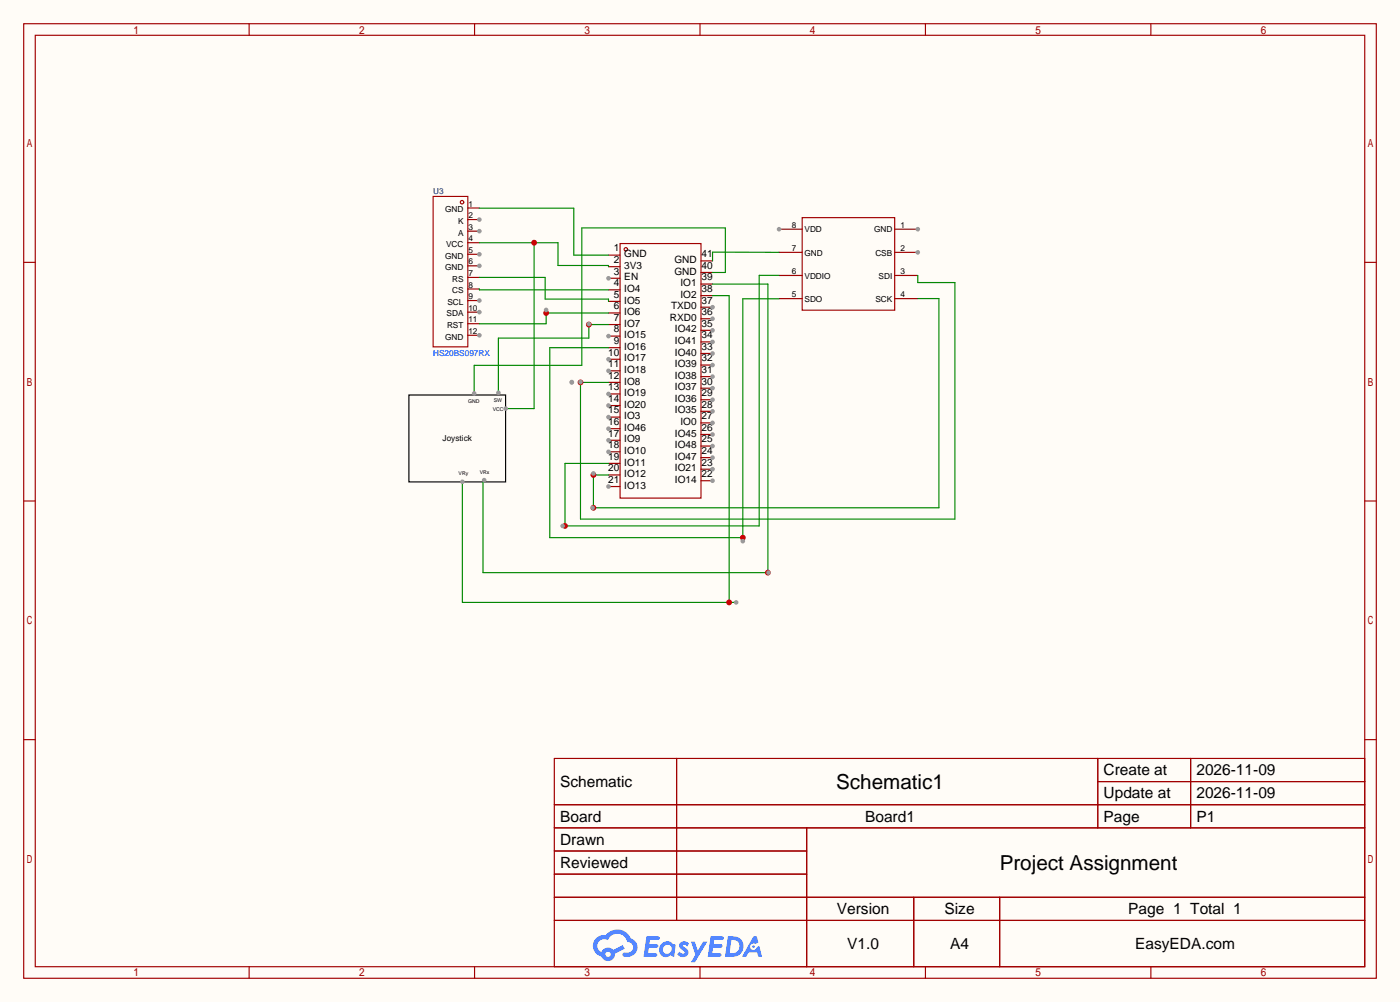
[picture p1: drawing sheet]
<svg xmlns="http://www.w3.org/2000/svg" width="308mm" height="220mm" viewBox="0 0 308 220" stroke-linecap="round" stroke-linejoin="round" font-family="sans-serif">
<path d="M0 0h307.6v220h-307.6z" fill="#fffcf7"/>
<g fill="none" stroke="#a10000" stroke-width=".25">
<path d="M5.2 5.2h297.2v209.6h-297.2zM7.7 7.7h292.1v204.5h-292.1zM54.7 5.2v2.5M104.3 5.2v2.5M153.8 5.2v2.5M203.3 5.2v2.5M252.9 5.2v2.5M5.2 57.6h2.5M299.8 57.6h2.6M5.2 110h2.5M299.8 110h2.6M5.2 162.4h2.5"/>
<path d="M121.8 166.5h178v45.7h-178zM121.8 176.7h178M148.7 166.5v35.6M241.2 166.5v15.2M241.2 171.6h58.6M261.6 166.5v15.2M299.8 162.4h2.6M121.8 181.7h178M121.8 186.8h55.4M121.8 197h178M121.8 191.9h55.4M177.2 181.7v30.5"/>
<path d="M200.8 197v15.2M219.6 197v15.2M54.7 212.2v2.6M104.3 212.2v2.6M121.8 202.1h178M153.8 212.2v2.6M203.3 212.2v2.6M252.9 212.2v2.6"/>
</g>
<g fill="#5487ff">
<path d="M149.5 206.9a1.3 1.3 0 0 1 1.9 .3l-.4 .6a.54 .54 0 0 0-1-.2l.2 .2a1.28 1.28 0 0 1 .8 2 1.53 1.53 0 0 1-2.2-.3l.5-.6 .8 .5a.31 .31 0 0 0 .3-.3 .31 .31 0 0 0-.2-.4 1.12 1.12 0 0 1-.7-1.8z"/>
<path d="M151.8 206.7h.8l.7 2 1.2-2h.9l-2.7 4.5h-.9l1-1.6z"/>
<path d="M142 205.5h2.3a.46 .46 0 0 1 .5 .1 .46 .46 0 0 1 .1 .5l-.3 .2h-1.8l-.1 1h1.6a.4 .4 0 0 1 .3 .4 .4 .4 0 0 1-.4 .4h-1.6l-.2 1.2 1.4-.1a.46 .46 0 0 1 .5 .1 .46 .46 0 0 1 .1 .5l-.4 .2h-2.6z"/>
<path d="M156.1 205.5h2.3a.47 .47 0 0 1 .5 .1 .47 .47 0 0 1 .1 .5l-.3 .2h-1.8l-.1 1h1.6a.4 .4 0 0 1 .4 .4 .4 .4 0 0 1-.5 .4h-1.6l-.2 1.1h1.4a.46 .46 0 0 1 .5 .1 .46 .46 0 0 1 .1 .5l-.4 .2h-2.6z"/>
<path d="M165.5 205.6h.8l.3 1.3-.6 .3a.75 .75 0 0 0-1.1 .3 .75 .75 0 0 0 .5 1.1 .75 .75 0 0 0 .9-.7l.5-.3 .6 2.4h-.8l-.3-.9h-1.8l-.5 .9h-1z"/>
<path d="M159.9 205.6l-.6 4.4h1.4a2.27 2.27 0 0 0 2.7-2.3 2.27 2.27 0 0 0-2.7-2.1zM160.7 206.3a1.5 1.5 0 0 1 1.8 1.6 1.5 1.5 0 0 1-1.9 1.3h-.3z"/>
<path d="M145.4 207.2a1.6 1.6 0 0 0-.4 2.3 1.6 1.6 0 0 0 2.3 .2l.8 .3 .3-2.4-.1-.3-.5-.1a1.58 1.58 0 0 0-2.4 0zM146 207.7a.98 .98 0 0 1 1.6 .4 .98 .98 0 0 1-1.1 1.3 .94 .94 0 0 1-.9-.7 .94 .94 0 0 1 .4-1z"/>
<path d="M131 206a2.37 2.37 0 0 0 1.1 4 1.54 1.54 0 0 0 1.8 1 1.54 1.54 0 0 0 1.2-1.6l2.2-1.1-.5-.8-2.1 1a1.57 1.57 0 0 0-2.6 .5 1.5 1.5 0 0 1-.7-2.1 1.5 1.5 0 0 1 2.2-.5 2.23 2.23 0 0 1 2.3-1.4 2.23 2.23 0 0 1 2 1.8 1.16 1.16 0 0 1 1.2 1.1 1.16 1.16 0 0 1-1.1 1.2h-.7a.47 .47 0 0 0-.5 .4 .47 .47 0 0 0 .4 .5 2.17 2.17 0 0 0 2.5-.9 2.17 2.17 0 0 0-.4-2.7l-.7-.4a3.2 3.2 0 0 0-5.5-.7l-1.1 .1zM133 209.5a.6 .6 0 0 1 1.2 0 .6 .6 0 0 1-1.2 0z"/>
<circle cx="165.6" cy="207.8" r=".28"/>
</g>
<g fill="none" stroke="#a10000" stroke-width=".25">
<path d="M136.2 53.5h17.8v55.8h-17.8z"/>
<circle cx="137.5" cy="54.7" r=".38"/>
</g>
<path d="M133.7 56h2.5M133.7 58.5h2.5M133.7 61.1h2.5" fill="none" stroke="#870000" stroke-width=".25"/>
<circle cx="133.7" cy="61.1" r=".51" fill="#999"/>
<path d="M133.7 63.6h2.5M133.7 66.2h2.5M133.7 68.7h2.5M133.7 71.2h2.5M133.7 73.8h2.5" fill="none" stroke="#870000" stroke-width=".25"/>
<circle cx="133.7" cy="73.8" r=".51" fill="#999"/>
<path d="M133.7 76.3h2.5M133.7 78.9h2.5" fill="none" stroke="#870000" stroke-width=".25"/>
<circle cx="133.7" cy="78.9" r=".51" fill="#999"/>
<path d="M133.7 81.4h2.5" fill="none" stroke="#870000" stroke-width=".25"/>
<circle cx="133.7" cy="81.4" r=".51" fill="#999"/>
<path d="M133.7 83.9h2.5M133.7 86.5h2.5" fill="none" stroke="#870000" stroke-width=".25"/>
<circle cx="133.7" cy="86.5" r=".51" fill="#999"/>
<path d="M133.7 89h2.5" fill="none" stroke="#870000" stroke-width=".25"/>
<circle cx="133.7" cy="89" r=".51" fill="#999"/>
<path d="M133.7 91.6h2.5" fill="none" stroke="#870000" stroke-width=".25"/>
<circle cx="133.7" cy="91.6" r=".51" fill="#999"/>
<path d="M133.7 94.1h2.5" fill="none" stroke="#870000" stroke-width=".25"/>
<circle cx="133.7" cy="94.1" r=".51" fill="#999"/>
<path d="M133.7 96.6h2.5" fill="none" stroke="#870000" stroke-width=".25"/>
<circle cx="133.7" cy="96.6" r=".51" fill="#999"/>
<path d="M133.7 99.2h2.5" fill="none" stroke="#870000" stroke-width=".25"/>
<circle cx="133.7" cy="99.2" r=".51" fill="#999"/>
<path d="M133.7 101.7h2.5M133.7 104.3h2.5M133.7 106.8h2.5" fill="none" stroke="#870000" stroke-width=".25"/>
<circle cx="133.7" cy="106.8" r=".51" fill="#999"/>
<path d="M154 105.5h2.6" fill="none" stroke="#870000" stroke-width=".25"/>
<circle cx="156.6" cy="105.5" r=".51" fill="#999"/>
<path d="M154 103h2.6" fill="none" stroke="#870000" stroke-width=".25"/>
<circle cx="156.6" cy="103" r=".51" fill="#999"/>
<path d="M154 100.5h2.6" fill="none" stroke="#870000" stroke-width=".25"/>
<circle cx="156.6" cy="100.5" r=".51" fill="#999"/>
<path d="M154 97.9h2.6" fill="none" stroke="#870000" stroke-width=".25"/>
<circle cx="156.6" cy="97.9" r=".51" fill="#999"/>
<path d="M154 95.4h2.6" fill="none" stroke="#870000" stroke-width=".25"/>
<circle cx="156.6" cy="95.4" r=".51" fill="#999"/>
<path d="M154 92.8h2.6" fill="none" stroke="#870000" stroke-width=".25"/>
<circle cx="156.6" cy="92.8" r=".51" fill="#999"/>
<path d="M154 90.3h2.6" fill="none" stroke="#870000" stroke-width=".25"/>
<circle cx="156.6" cy="90.3" r=".51" fill="#999"/>
<path d="M154 87.8h2.6" fill="none" stroke="#870000" stroke-width=".25"/>
<circle cx="156.6" cy="87.8" r=".51" fill="#999"/>
<path d="M154 85.2h2.6" fill="none" stroke="#870000" stroke-width=".25"/>
<circle cx="156.6" cy="85.2" r=".51" fill="#999"/>
<path d="M154 82.7h2.6" fill="none" stroke="#870000" stroke-width=".25"/>
<circle cx="156.6" cy="82.7" r=".51" fill="#999"/>
<path d="M154 80.1h2.6" fill="none" stroke="#870000" stroke-width=".25"/>
<circle cx="156.6" cy="80.1" r=".51" fill="#999"/>
<path d="M154 77.6h2.6" fill="none" stroke="#870000" stroke-width=".25"/>
<circle cx="156.6" cy="77.6" r=".51" fill="#999"/>
<path d="M154 75.1h2.6" fill="none" stroke="#870000" stroke-width=".25"/>
<circle cx="156.6" cy="75.1" r=".51" fill="#999"/>
<path d="M154 72.5h2.6" fill="none" stroke="#870000" stroke-width=".25"/>
<circle cx="156.6" cy="72.5" r=".51" fill="#999"/>
<path d="M154 70h2.6" fill="none" stroke="#870000" stroke-width=".25"/>
<circle cx="156.6" cy="70" r=".51" fill="#999"/>
<path d="M154 67.4h2.6" fill="none" stroke="#870000" stroke-width=".25"/>
<circle cx="156.6" cy="67.4" r=".51" fill="#999"/>
<path d="M154 59.8h2.6M154 57.3h2.6M196.6 50.3h5M154 64.9h2.6M154 62.4h2.6" fill="none" stroke="#870000" stroke-width=".25"/>
<path d="M176.2 47.8h20.4v20.3h-20.4z" fill="none" stroke="#a10000" stroke-width=".25"/>
<circle cx="201.6" cy="50.3" r=".51" fill="#999"/>
<path d="M196.6 55.4h5" fill="none" stroke="#870000" stroke-width=".25"/>
<circle cx="201.6" cy="55.4" r=".51" fill="#999"/>
<path d="M171.2 55.4h5M171.2 50.3h5M171.2 60.5h5M171.2 65.6h5M196.6 60.5h5M196.6 65.6h5" fill="none" stroke="#870000" stroke-width=".25"/>
<circle cx="171.2" cy="50.3" r=".51" fill="#999"/>
<g fill="none" stroke="#a10000" stroke-width=".25">
<path d="M95.2 43.1h7.6v33h-7.6z"/>
<circle cx="101.5" cy="44.4" r=".38"/>
</g>
<path d="M102.8 45.7h2.5M102.8 48.2h2.5" fill="none" stroke="#870000" stroke-width=".25"/>
<circle cx="105.3" cy="48.2" r=".51" fill="#999"/>
<path d="M102.8 50.7h2.5" fill="none" stroke="#870000" stroke-width=".25"/>
<circle cx="105.3" cy="50.7" r=".51" fill="#999"/>
<path d="M102.8 53.3h2.5M102.8 55.8h2.5" fill="none" stroke="#870000" stroke-width=".25"/>
<circle cx="105.3" cy="55.8" r=".51" fill="#999"/>
<path d="M102.8 58.4h2.5" fill="none" stroke="#870000" stroke-width=".25"/>
<circle cx="105.3" cy="58.4" r=".51" fill="#999"/>
<path d="M102.8 60.9h2.5M102.8 63.4h2.5M102.8 66h2.5" fill="none" stroke="#870000" stroke-width=".25"/>
<circle cx="105.3" cy="66" r=".51" fill="#999"/>
<path d="M102.8 68.5h2.5" fill="none" stroke="#870000" stroke-width=".25"/>
<circle cx="105.3" cy="68.5" r=".51" fill="#999"/>
<path d="M102.8 71.1h2.5M102.8 73.6h2.5" fill="none" stroke="#870000" stroke-width=".25"/>
<circle cx="105.3" cy="73.6" r=".51" fill="#999"/>
<path d="M89.8 86.7h21.3v19.1h-21.3z" fill="none" stroke="#000" stroke-width=".25"/>
<path d="M105.3 45.7h20.8v10.3h7.6M105.3 53.3h17.3v5h11.1v.2M117.4 53.3v36.4h-6.3M105.3 63.4v.2h28.4" fill="none" stroke="#008700" stroke-width=".25"/>
<circle cx="117.4" cy="53.3" r=".63" fill="#c00"/>
<circle cx="111.1" cy="89.7" r=".51" fill="#999"/>
<path d="M105.3 60.9h14.5v4.8h13.9v.5M120 68v3.1h-14.7M120 68.7h13.7" fill="none" stroke="#008700" stroke-width=".25"/>
<circle cx="120" cy="68.7" r=".63" fill="#c00"/>
<circle cx="120" cy="68" r=".51" fill="#999"/>
<path d="M171.2 55.4h-14.6v1.9M125.6 83.9h.1" fill="none" stroke="#008700" stroke-width=".25"/>
<circle cx="125.6" cy="83.9" r=".51" fill="#999"/>
<path d="M201.6 60.5v1.5h8.2v52h-82.3v-30.1M127.5 83.9h6.2" fill="none" stroke="#008700" stroke-width=".25"/>
<circle cx="127.5" cy="83.9" r=".64" fill="#c00"/>
<circle cx="127.5" cy="83.9" r=".51" fill="#999"/>
<path d="M201.6 65.5h4.7v46h-76.1M130.4 103.9v7.6M130.4 104.3h3.3" fill="none" stroke="#008700" stroke-width=".25"/>
<g fill="#c00">
<circle cx="130.4" cy="111.5" r=".63"/>
<circle cx="130.4" cy="104.3" r=".63"/>
</g>
<g fill="#999">
<circle cx="130.2" cy="111.5" r=".51"/>
<circle cx="130.4" cy="103.9" r=".51"/>
</g>
<path d="M133.7 76.3h-12.9v41.7h42.4M171.2 65.6h-8v53.2" fill="none" stroke="#008700" stroke-width=".25"/>
<circle cx="163.2" cy="118" r=".63" fill="#c00"/>
<circle cx="163.2" cy="118.8" r=".51" fill="#999"/>
<path d="M171.2 60.4h-4.4v55.1h-43.2M133.7 101.7h-9.6v13.8" fill="none" stroke="#008700" stroke-width=".25"/>
<circle cx="124.1" cy="115.5" r=".64" fill="#c00"/>
<circle cx="123.6" cy="115.5" r=".51" fill="#999"/>
<path d="M156.6 62.4h12.1v63.3M106.4 105.4h-.3v20.3h62.7" fill="none" stroke="#008700" stroke-width=".25"/>
<circle cx="168.7" cy="125.7" r=".63" fill="#c00"/>
<g fill="#999">
<circle cx="106.4" cy="105.4" r=".51"/>
<circle cx="168.8" cy="125.7" r=".51"/>
</g>
<path d="M156.6 64.9h3.6v67.3M101.6 105.8v26.4h60.1" fill="none" stroke="#008700" stroke-width=".25"/>
<circle cx="160.2" cy="132.2" r=".63" fill="#c00"/>
<g fill="#999">
<circle cx="161.7" cy="132.2" r=".51"/>
<circle cx="101.6" cy="105.8" r=".51"/>
</g>
<path d="M129.4 71.1v3.1h-19.9v12M129.4 71.2h4.3" fill="none" stroke="#008700" stroke-width=".25"/>
<circle cx="129.4" cy="71.2" r=".63" fill="#c00"/>
<g fill="#999">
<circle cx="129.4" cy="71.1" r=".51"/>
<circle cx="109.5" cy="86.2" r=".51"/>
</g>
<path d="M156.6 59.8h2.8v-9.8h-31.6v30.2h-23.6v6.2" fill="none" stroke="#008700" stroke-width=".25"/>
<circle cx="104.2" cy="86.4" r=".51" fill="#999"/>
<g font-size="4.5">
<text x="183.7" y="173.3">Schematic1</text>
<text x="219.6" y="191.1">Project Assignment</text>
</g>
<g font-size="3.4">
<text x="123.1" y="172.7">Schematic</text>
<text x="242.5" y="170.2">Create at</text>
<text x="262.9" y="170.2">2026-11-09</text>
<text x="242.5" y="175.3">Update at</text>
<text x="262.9" y="175.3">2026-11-09</text>
<text x="123.1" y="180.4">Board</text>
<text x="123.1" y="185.4">Drawn</text>
<text x="190.1" y="180.4">Board1</text>
<text x="242.5" y="180.4">Page</text>
<text x="262.9" y="180.4">P1</text>
<text x="123.1" y="190.5">Reviewed</text>
<text x="183.9" y="200.7">Version</text>
<text x="207.5" y="200.7">Size</text>
<text x="247.9" y="200.7">Page 1 Total 1</text>
<text x="186.1" y="208.3">V1.0</text>
<text x="208.8" y="208.3">A4</text>
<text x="249.4" y="208.3">EasyEDA.com</text>
</g>
<g font-size="2.2">
<text x="134.9" y="55.2">1</text>
<text x="134.9" y="57.7">2</text>
<text x="137.2" y="56.5">GND</text>
<text x="137.2" y="59">3V3</text>
<text x="148.2" y="57.7">GND</text>
<text x="154.1" y="59">40</text>
<text x="154.1" y="56.5">41</text>
<text x="134.9" y="60.3">3</text>
<text x="134.9" y="62.8">4</text>
<text x="134.9" y="65.4">5</text>
<text x="137.2" y="61.6">EN</text>
<text x="137.2" y="64.1">IO4</text>
<text x="148.2" y="60.3">GND</text>
<text x="149.5" y="65.4">IO2</text>
<text x="149.5" y="62.8">IO1</text>
<text x="154.1" y="64.1">38</text>
<text x="154.1" y="61.6">39</text>
<text x="134.9" y="67.9">6</text>
<text x="134.9" y="70.4">7</text>
<text x="137.2" y="66.6">IO5</text>
<text x="137.2" y="69.2">IO6</text>
<text x="137.2" y="71.7">IO7</text>
<text x="147.2" y="70.4">RXD0</text>
<text x="147.4" y="67.9">TXD0</text>
<text x="154.1" y="71.7">35</text>
<text x="154.1" y="69.2">36</text>
<text x="154.1" y="66.6">37</text>
<text x="134.9" y="73">8</text>
<text x="134.9" y="75.5">9</text>
<text x="137.2" y="74.3">IO15</text>
<text x="137.2" y="76.8">IO16</text>
<text x="148.3" y="75.5">IO41</text>
<text x="148.3" y="73">IO42</text>
<text x="154.1" y="76.8">33</text>
<text x="154.1" y="74.3">34</text>
<text x="133.7" y="78.1">10</text>
<text x="133.7" y="80.6">11</text>
<text x="133.7" y="83.1">12</text>
<text x="137.2" y="79.3">IO17</text>
<text x="137.2" y="81.9">IO18</text>
<text x="148.3" y="83.1">IO38</text>
<text x="148.3" y="80.6">IO39</text>
<text x="148.3" y="78.1">IO40</text>
<text x="154.1" y="81.9">31</text>
<text x="154.1" y="79.3">32</text>
<text x="133.7" y="85.7">13</text>
<text x="133.7" y="88.2">14</text>
<text x="137.2" y="84.4">IO8</text>
<text x="137.2" y="87">IO19</text>
<text x="137.2" y="89.5">IO20</text>
<text x="148.3" y="88.2">IO36</text>
<text x="148.3" y="85.7">IO37</text>
<text x="154.1" y="89.5">28</text>
<text x="154.1" y="87">29</text>
<text x="154.1" y="84.4">30</text>
<text x="133.7" y="90.8">15</text>
<text x="133.7" y="93.3">16</text>
<text x="133.7" y="95.8">17</text>
<text x="137.2" y="92">IO3</text>
<text x="137.2" y="94.6">IO46</text>
<text x="148.3" y="95.8">IO45</text>
<text x="148.3" y="90.8">IO35</text>
<text x="149.5" y="93.3">IO0</text>
<text x="154.1" y="94.6">26</text>
<text x="154.1" y="92">27</text>
<text x="133.7" y="98.4">18</text>
<text x="133.7" y="100.9">19</text>
<text x="137.2" y="97.1">IO9</text>
<text x="137.2" y="99.7">IO10</text>
<text x="148.3" y="100.9">IO47</text>
<text x="148.3" y="98.4">IO48</text>
<text x="154.1" y="99.7">24</text>
<text x="154.1" y="97.1">25</text>
<text x="133.7" y="103.5">20</text>
<text x="133.7" y="106">21</text>
<text x="137.2" y="102.2">IO11</text>
<text x="137.2" y="104.7">IO12</text>
<text x="137.2" y="107.3">IO13</text>
<text x="148.3" y="106">IO14</text>
<text x="148.3" y="103.5">IO21</text>
<text x="154.1" y="104.7">22</text>
<text x="154.1" y="102.2">23</text>
</g>
<text font-size="1.8" fill="#000080" x="95.2" y="42.6">U3</text>
<g font-size="1.8">
<text x="97.8" y="46.6">GND</text>
<text x="102.9" y="45.3">1</text>
<text x="102.9" y="47.9">2</text>
<text x="100.6" y="49.2">K</text>
<text x="100.6" y="51.7">A</text>
<text x="102.9" y="50.4">3</text>
<text x="102.9" y="53">4</text>
<text x="174" y="50">8</text>
<text x="176.8" y="51">VDD</text>
<text x="192" y="51">GND</text>
<text x="197.8" y="50">1</text>
<text x="97.8" y="56.8">GND</text>
<text x="97.8" y="59.3">GND</text>
<text x="98" y="54.2">VCC</text>
<text x="102.9" y="55.5">5</text>
<text x="102.9" y="58">6</text>
<text x="174" y="55.1">7</text>
<text x="176.8" y="56.1">GND</text>
<text x="192.3" y="56.1">CSB</text>
<text x="197.8" y="55.1">2</text>
<text x="99.3" y="61.9">RS</text>
<text x="99.3" y="64.4">CS</text>
<text x="102.9" y="60.6">7</text>
<text x="102.9" y="63.1">8</text>
<text x="102.9" y="65.7">9</text>
<text x="174" y="65.2">5</text>
<text x="174" y="60.2">6</text>
<text x="176.8" y="61.2">VDDIO</text>
<text x="193" y="61.2">SDI</text>
<text x="197.8" y="60.2">3</text>
<text x="197.8" y="65.2">4</text>
<text x="98.1" y="69.5">SDA</text>
<text x="98.3" y="66.9">SCL</text>
<text x="102.9" y="68.2">10</text>
<text x="102.9" y="70.7">11</text>
<text x="176.8" y="66.3">SDO</text>
<text x="192.3" y="66.3">SCK</text>
<text x="97.8" y="74.6">GND</text>
<text x="98.2" y="72">RST</text>
<text x="102.9" y="73.3">12</text>
<text x="97.2" y="96.7">Joystick</text>
</g>
<text font-size="1.8" fill="#00f" x="95.2" y="78.1">HS20BS097RX</text>
<g font-size="1.1">
<text x="102.9" y="88.4">GND</text>
<text x="108.5" y="88.2">SW</text>
<text x="108.3" y="90.2">VCC</text>
<text x="100.7" y="104.2">VRy</text>
<text x="105.4" y="104.1">VRx</text>
</g>
</svg>
